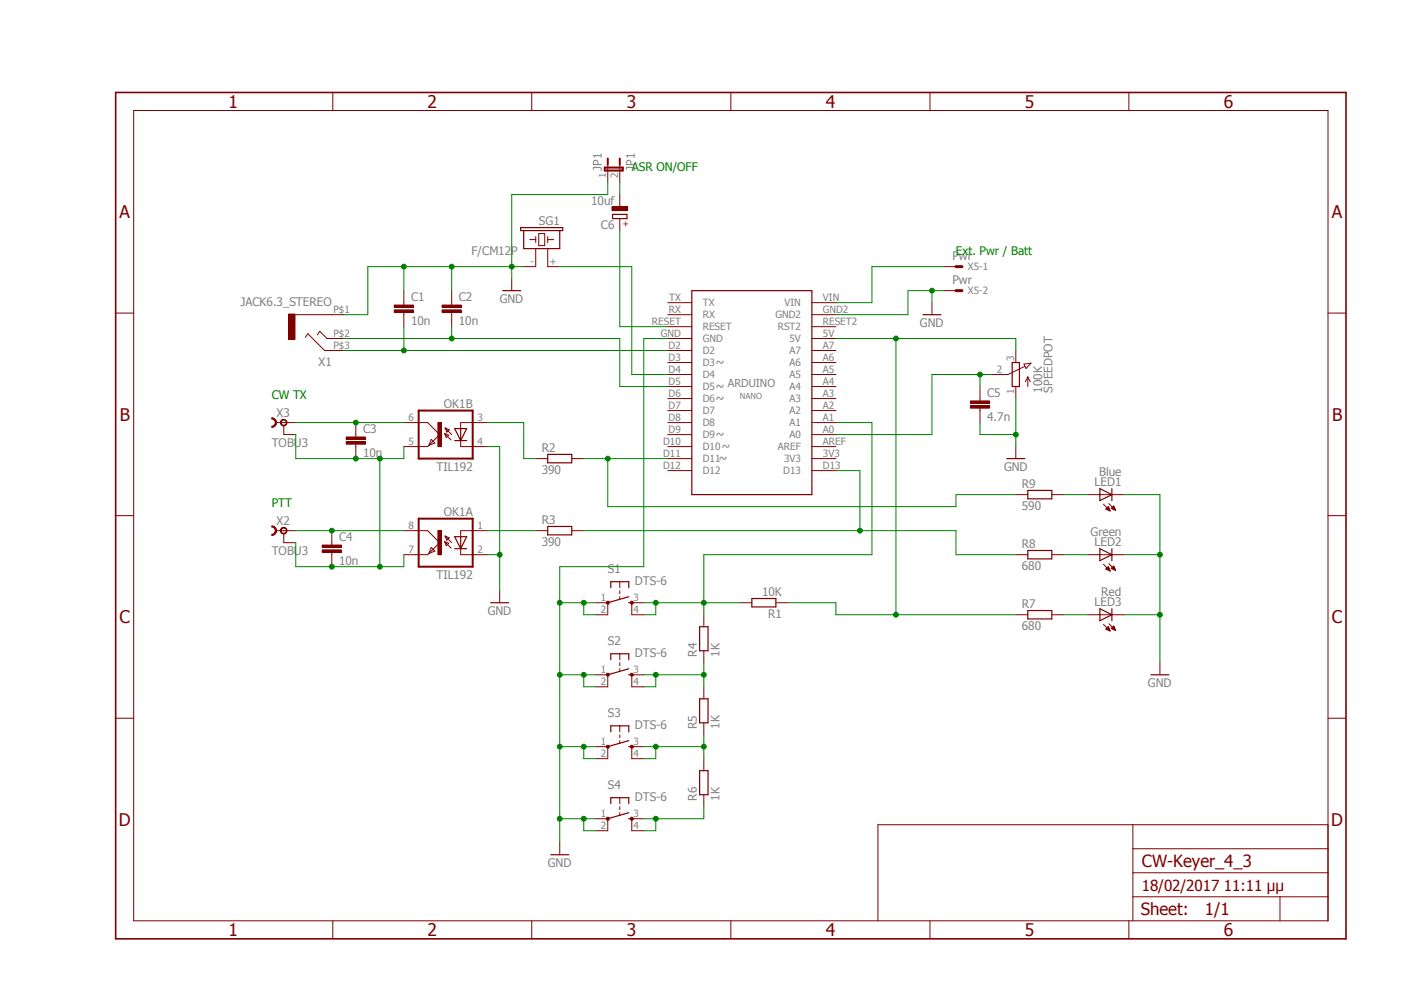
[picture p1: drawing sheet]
<svg xmlns="http://www.w3.org/2000/svg" width="297mm" height="210mm" viewBox="0 0 297 210" stroke-linecap="round" stroke-linejoin="round" font-family="sans-serif">
<path d="M24 19.2l261.1 179.9M285.1 19.2l-261.1 179.9" fill="none" stroke="#fff" stroke-width=".21"/>
<g fill="none" stroke="#800000" stroke-width=".21">
<path d="M70.4 19.6v3.8M112.5 19.6v3.8M154.6 19.6v3.8M196.7 19.6v3.8M238.8 19.6v3.8M28.3 23.4h252.6v171.3h-252.6zM24.5 66.2h3.8M280.9 66.2h3.8M24.5 109.1h3.8M280.9 109.1h3.8M24.5 151.9h3.8M280.9 151.9h3.8"/>
<path d="M239.6 174.4v20.3M239.6 179.5h41.3M280.9 174.4h-95.2v20.3M70.4 194.7v3.8M112.5 194.7v3.8M154.6 194.7v3.8M196.7 194.7v3.8M238.8 194.7v3.8M239.6 189.7h41.3M239.6 184.6h41.3M270.8 189.7v5"/>
</g>
<path d="M24.5 19.6h260.2v178.9h-260.2z" fill="none" stroke="#800000" stroke-width=".34"/>
<path d="M57.5 111.2a1.02 1.02 0 0 1 1 1 1.02 1.02 0 0 1-1 1v-.2a.76 .76 0 0 0 .8-.8 .76 .76 0 0 0-.8-.7z" fill-rule="evenodd" fill="#800000"/>
<path d="M57.5 111.2a1.02 1.02 0 0 1 1 1 1.02 1.02 0 0 1-1 1v-.2a.76 .76 0 0 0 .8-.8 .76 .76 0 0 0-.8-.7zM58.5 112.2h1.5M60 112.9v1.9" fill="none" stroke="#800000" stroke-width=".21"/>
<path d="M59.6 111.6a.71 .71 0 0 1 1.1 .3 .71 .71 0 0 1-.5 1 .71 .71 0 0 1-.9-.7h.2a.56 .56 0 0 1 .8-.4 .56 .56 0 0 1 .1 .9 .56 .56 0 0 1-.9-.2v-.3h-.2z" fill-rule="evenodd" fill="#800000"/>
<g fill="none" stroke="#800000" stroke-width=".21">
<path d="M128.6 34.8v3.8M131.1 34.8v3.8M108.2 58.9v2.6M112.1 50.7h1.2M113.3 52.6v3.8h-2.5M113.3 50v1.3M114 49.4h1.2v2.5h-1.2zM115.9 52.6v3.8h2.5M115.9 50.7h1.2M115.9 50v1.3M199.7 56.4h2.5M141.3 64h5"/>
<path d="M141.3 66.5h5M141.3 69.1h5M141.3 71.6h5M141.3 74.1h5M141.3 76.7h5M141.3 79.2h5M171.7 64h5.1M171.7 66.5h5.1M171.7 69.1h5.1M171.7 71.6h5.1M171.7 74.1h5.1M171.7 76.7h5.1"/>
<path d="M171.7 79.2h5.1M197.1 64v2.5M199.7 61.5h2.5M141.3 81.7h5M141.3 84.3h5M141.3 86.8h5M141.3 89.4h5M141.3 91.9h5M141.3 94.4h5M141.3 97h5M141.3 99.5h5M171.7 81.7h5.1"/>
<path d="M171.7 84.3h5.1M171.7 86.8h5.1M171.7 89.4h5.1M171.7 91.9h5.1M171.7 94.4h5.1M171.7 97h5.1M171.7 99.5h5.1M59.6 111.6a.71 .71 0 0 1 1.1 .3 .71 .71 0 0 1-.5 1 .71 .71 0 0 1-.9-.7h.2a.56 .56 0 0 1 .8-.4 .56 .56 0 0 1 .1 .9 .56 .56 0 0 1-.9-.2v-.3h-.2zM60 112.2h2.6M60 114.8h2.6"/>
</g>
<path d="M110.2 48.1h8.8v.7h-8.8zM110.8 48.8v3.8h7.6v-3.8M129.6 45.3h3v.9h-3zM106.3 61.5h3.9M146.3 61.5h25.4v43.1h-25.4zM195.2 66.5h3.9" fill="none" stroke="#800000" stroke-width=".25"/>
<path d="M202.2 56.4h1.3M202.2 61.5h1.3" fill="none" stroke="#800000" stroke-width=".63"/>
<path d="M127.9 35.4h3.8v.7h-3.8zM128.6 33.5v1.3M131.1 33.5v1.3" fill="none" stroke="#800000" stroke-width=".42"/>
<path d="M129.5 43.7h3.3v.8h-3.3z" fill-rule="evenodd" fill="#800000"/>
<path d="M129.5 43.7h3.3v.8h-3.3zM131.1 41.1v2.6M131.1 46.2v2.6M87.9 112.2h2.6l2.5 2.6-2.5 2.5h-2.6M91.2 115.8l.8 .7-1.3 .6zM94 114.5l1.4 1.4M94 114.5l.9 .4-.5 .5zM94.1 113.4l.9 .3-.5 .6zM94.1 113.4l1.4 1.4M97.5 116v1.3h3.1M100.6 112.2h-3.1v1.3" fill="none" stroke="#800000" stroke-width=".21"/>
<path d="M96.2 113.5h2.5l-1.2 2.5zM96.2 116h2.5M97.5 113.5v2.5" fill="none" stroke="#800000" stroke-width=".25"/>
<path d="M88.6 109.7h11.4v10.1h-11.4z" fill="none" stroke="#800000" stroke-width=".42"/>
<path d="M92.6 112.2h.8v5.1h-.8z" fill-rule="evenodd" fill="#800000"/>
<g fill="none" stroke="#800000" stroke-width=".21">
<path d="M87.9 89.4h2.6l2.5 2.5-2.5 2.5h-2.6M91.2 92.9l.8 .8-1.3 .5zM94 91.7l1.4 1.3M94 91.7l.9 .3-.5 .5zM94.1 90.5l.9 .4-.5 .5zM94.1 90.5l1.4 1.4M97.5 93.2v1.2h3.1M100.6 89.4h-3.1v1.2M85.4 112.2h2.5M85.4 117.3h2.5M92.6 112.2h.8v5.1h-.8zM100.6 112.2h2.6"/>
<path d="M100.6 117.3h2.6"/>
</g>
<path d="M96.2 90.6h2.5l-1.2 2.6zM96.2 93.2h2.5M97.5 90.6v2.6" fill="none" stroke="#800000" stroke-width=".25"/>
<path d="M88.6 86.8h11.4v10.2h-11.4z" fill="none" stroke="#800000" stroke-width=".42"/>
<path d="M92.6 89.4h.8v5h-.8z" fill-rule="evenodd" fill="#800000"/>
<path d="M85.4 89.4h2.5M85.4 94.4h2.5M92.6 89.4h.8v5h-.8zM100.6 89.4h2.6M100.6 94.4h2.6M105.7 124.9v2.6" fill="none" stroke="#800000" stroke-width=".21"/>
<path d="M103.8 127.5h3.8" fill="none" stroke="#800000" stroke-width=".25"/>
<path d="M57.5 88.3a1.02 1.02 0 0 1 1 1.1 1.02 1.02 0 0 1-1 1v-.3a.76 .76 0 0 0 .8-.7 .76 .76 0 0 0-.8-.8z" fill-rule="evenodd" fill="#800000"/>
<path d="M57.5 88.3a1.02 1.02 0 0 1 1 1.1 1.02 1.02 0 0 1-1 1v-.3a.76 .76 0 0 0 .8-.7 .76 .76 0 0 0-.8-.8zM58.5 89.4h1.5M60 90v1.9" fill="none" stroke="#800000" stroke-width=".21"/>
<path d="M59.6 88.8a.71 .71 0 0 1 1.1 .3 .71 .71 0 0 1-.5 .9 .71 .71 0 0 1-.9-.6h.2a.56 .56 0 0 1 .8-.5 .56 .56 0 0 1 .1 .9 .56 .56 0 0 1-.9-.2v-.2h-.2z" fill-rule="evenodd" fill="#800000"/>
<path d="M59.6 88.8a.71 .71 0 0 1 1.1 .3 .71 .71 0 0 1-.5 .9 .71 .71 0 0 1-.9-.6h.2a.56 .56 0 0 1 .8-.5 .56 .56 0 0 1 .1 .9 .56 .56 0 0 1-.9-.2v-.2h-.2zM60 89.4h2.6M60 91.9h2.6M70.2 114.8v.5M70.2 116.8v.5" fill="none" stroke="#800000" stroke-width=".21"/>
<path d="M68.2 116.3h4v.5h-4z" fill-rule="evenodd" fill="#800000"/>
<path d="M68.2 116.3h4v.5h-4z" fill="none" stroke="#800000" stroke-width=".21"/>
<path d="M68.2 115.3h4v.5h-4z" fill-rule="evenodd" fill="#800000"/>
<path d="M75.3 91.9v.5M75.3 93.9v.5M68.2 115.3h4v.5h-4zM70.2 112.2v2.6M70.2 117.3v2.5" fill="none" stroke="#800000" stroke-width=".21"/>
<path d="M73.2 93.4h4.1v.5h-4.1z" fill-rule="evenodd" fill="#800000"/>
<path d="M73.2 93.4h4.1v.5h-4.1z" fill="none" stroke="#800000" stroke-width=".21"/>
<path d="M73.2 92.4h4.1v.5h-4.1z" fill-rule="evenodd" fill="#800000"/>
<g fill="none" stroke="#800000" stroke-width=".21">
<path d="M214.9 74.1v2.6M216.6 77l1.5-.2-1.1 1.1zM216.8 77.5l-3.6 1.7h-3.4M217.4 79.7v2M217.4 79.7l.5 1M217.4 79.7l-.5 1M73.2 92.4h4.1v.5h-4.1zM75.3 89.4v2.5M75.3 94.4v2.6M113.3 97h2.6M120.9 97h2.6M207.3 84.3v.5"/>
<path d="M207.3 86.3v.5M214.9 81.7v2.6M113.3 112.2h2.6M120.9 112.2h2.6M214.9 104.6h2.5M214.9 117.3h2.5M222.5 104.6h2.5M222.5 117.3h2.5M230.1 104.6h7.6M230.1 117.3h7.6M233.4 106.6l1.4 1.4M233.4 119.3l1.4 1.4"/>
<path d="M233.9 107.7l.5-.6 .4 .9zM234 107.7h.7M234 107.6h.7M234.1 107.5h.5M234.2 107.7h.5M234.2 107.4h.4M234.3 107.3h.2M234.4 107.8h.3M234.4 119.9h.1M234.4 107.2h.1M234.4 119.8l.4 .9-.9-.3zM234.6 106.5l1.4 1.4"/>
<path d="M234.6 107.9h.2M234.6 119.2l1.4 1.4M234.8 108h.1M235.1 107.5h.7M235.2 107.6h.6M235.2 107.4h.6M235.3 107.3h.4M235.4 119.9h.3M235.4 107.7h.5M235.4 107.2h.3M235.5 107.1h.1M235.5 119.8h.2"/>
<path d="M235.6 107l-.5 .5 .9 .4M235.6 107l.4 .9M235.6 107.1h.1M235.6 119.8h.1M235.6 107.7h.3M235.8 107.8h.2M214.9 130h2.5M222.5 130h2.5M230.1 130h7.6M233.4 132l1.4 1.4M234 120.4h.7M234 120.3h.7"/>
<path d="M234 133.1h.7M234 133h.7M234.1 120.2h.5M234.1 132.9h.5M234.2 120.4h.5M234.2 120.1h.4M234.2 132.8h.4M234.2 133.1h.5M234.3 120h.2M234.3 132.7h.2M234.4 132.6h.1M234.4 120.5h.3"/>
<path d="M234.4 132.5l-.5 .6 .9 .3M234.4 132.5l.4 .9M234.4 133.3h.4M234.4 132.5h.1M234.6 131.9l1.4 1.4M234.6 120.6h.2M234.6 133.3h.2M234.8 120.7h.1M235.1 120.2l.5-.5 .4 .9zM235.1 132.9l.5-.5 .4 .9zM235.1 120.2h.7M235.1 132.9h.7"/>
<path d="M235.2 120.3h.6M235.2 120.1h.6M235.2 132.8h.6M235.2 133h.6M235.3 120h.4M235.3 132.7h.4M235.4 132.6h.3M235.4 120.4h.5M235.5 133.1h.4M235.5 132.5h.2M235.5 132.5h.1M235.6 120.4h.3"/>
<path d="M235.7 133.1h.2M235.8 120.5h.2M235.9 133.3h.1M245.4 140.2v2.5"/>
</g>
<g fill="none" stroke="#800000" stroke-width=".25">
<path d="M214.1 76.7h1.5v5h-1.5zM115.9 96.1h5v1.8h-5zM115.9 111.3h5v1.8h-5zM217.4 103.7h5.1v1.8h-5.1zM217.4 116.4h5.1v1.8h-5.1zM232.7 103.3l2.5 1.3-2.5 1.3zM232.7 116l2.5 1.3-2.5 1.3zM235.2 103.3v2.6M235.2 116v2.6M217.4 129.1h5.1v1.8h-5.1zM232.7 128.7l2.5 1.3-2.5 1.3zM235.2 128.7v2.6"/>
<path d="M243.5 142.7h3.8"/>
</g>
<path d="M205.3 85.8h4v.5h-4z" fill-rule="evenodd" fill="#800000"/>
<path d="M205.3 85.8h4v.5h-4z" fill="none" stroke="#800000" stroke-width=".21"/>
<path d="M205.3 84.8h4v.5h-4z" fill-rule="evenodd" fill="#800000"/>
<g fill="none" stroke="#800000" stroke-width=".21">
<path d="M62.4 66.5h7.8M64.6 71.3l.5-.7 3.6 3.5h1.5M67.1 70.8l.5-.7 1.6 1.5h1M205.3 84.8h4v.5h-4zM207.3 81.7v2.6M207.3 86.8v2.6M214.9 94.4v2.6M148.9 130v2.5M148.9 137.6v2.6M156.5 127.5h2.5M164.1 127.5h2.6M148.9 145.2v2.6"/>
<path d="M148.9 152.9v2.5M118.4 178.2v2.6M148.9 160.4v2.6M148.9 168.1v2.5"/>
</g>
<path d="M213 97h3.8M148 132.5h1.8v5.1h-1.8zM159 126.6h5.1v1.8h-5.1zM148 147.8h1.8v5.1h-1.8zM148 163h1.8v5.1h-1.8zM116.5 180.8h3.8" fill="none" stroke="#800000" stroke-width=".25"/>
<path d="M61 66.4h1.4v5.4h-1.4z" fill-rule="evenodd" fill="#800000"/>
<path d="M61 66.4h1.4v5.4h-1.4zM70.2 66.5h2.5M70.2 74.1h2.5M70.2 71.6h2.5M85.4 64v.5M85.4 66v.5" fill="none" stroke="#800000" stroke-width=".21"/>
<path d="M83.4 65.5h4.1v.5h-4.1z" fill-rule="evenodd" fill="#800000"/>
<path d="M83.4 65.5h4.1v.5h-4.1z" fill="none" stroke="#800000" stroke-width=".21"/>
<path d="M83.4 64.5h4.1v.5h-4.1z" fill-rule="evenodd" fill="#800000"/>
<path d="M83.4 64.5h4.1v.5h-4.1zM85.4 61.5v2.5M85.4 66.5v2.6M95.5 64v.5M95.5 66v.5" fill="none" stroke="#800000" stroke-width=".21"/>
<path d="M93.5 65.5h4.1v.5h-4.1z" fill-rule="evenodd" fill="#800000"/>
<path d="M93.5 65.5h4.1v.5h-4.1z" fill="none" stroke="#800000" stroke-width=".21"/>
<path d="M93.5 64.5h4.1v.5h-4.1z" fill-rule="evenodd" fill="#800000"/>
<path d="M93.5 64.5h4.1v.5h-4.1zM95.5 61.5v2.5M95.5 66.5v2.6M128.6 127.5v2.5M131.1 123v1.3M131.1 124.9v.7M131.1 126.2v.6M133.6 127.5v2.5" fill="none" stroke="#800000" stroke-width=".21"/>
<path d="M129.2 124.3v-1.3h3.8v1.3M133 127.5h.6M133 126.2l-4.4 1.3" fill="none" stroke="#800000" stroke-width=".25"/>
<path d="M128.4 127.2h.4v.5l-.2 .1-.2-.1-.2-.2z" fill-rule="evenodd" fill="#800000"/>
<path d="M128.4 127.2h.4v.5l-.2 .1-.2-.1-.2-.2z" fill="none" stroke="#800000" stroke-width=".21"/>
<path d="M133.4 127.2h.5v.5l-.3 .1-.2-.1-.1-.2z" fill-rule="evenodd" fill="#800000"/>
<path d="M126 127.5h2.6M126 130h2.6M131.1 138.3v1.2M133.4 127.2h.5v.5l-.3 .1-.2-.1-.1-.2zM133.6 127.5h2.6M133.6 130h2.6M128.6 142.7v2.5M131.1 140.2v.6M131.1 141.4v.7M133.6 142.7v2.5" fill="none" stroke="#800000" stroke-width=".21"/>
<path d="M129.2 139.5v-1.2h3.8v1.2M133 142.7h.6M133 141.4l-4.4 1.3" fill="none" stroke="#800000" stroke-width=".25"/>
<path d="M128.4 142.5h.4v.4h-.4l-.2-.2z" fill-rule="evenodd" fill="#800000"/>
<path d="M128.4 142.5h.4v.4h-.4l-.2-.2z" fill="none" stroke="#800000" stroke-width=".21"/>
<path d="M133.4 142.5h.5v.4h-.5l-.1-.2z" fill-rule="evenodd" fill="#800000"/>
<path d="M126 142.7h2.6M126 145.2h2.6M128.6 157.9v2.5M131.1 153.5v1.3M131.1 155.4v.6M131.1 156.6v.7M133.4 142.5h.5v.4h-.5l-.1-.2zM133.6 142.7h2.6M133.6 145.2h2.6M133.6 157.9v2.5" fill="none" stroke="#800000" stroke-width=".21"/>
<path d="M129.2 154.8v-1.3h3.8v1.3M133 157.9h.6M133 156.6l-4.4 1.3" fill="none" stroke="#800000" stroke-width=".25"/>
<path d="M128.4 157.7h.4v.5h-.4l-.2-.3z" fill-rule="evenodd" fill="#800000"/>
<path d="M128.4 157.7h.4v.5h-.4l-.2-.3z" fill="none" stroke="#800000" stroke-width=".21"/>
<path d="M133.4 157.7h.5v.5h-.5l-.1-.3z" fill-rule="evenodd" fill="#800000"/>
<path d="M126 157.9h2.6M133.4 157.7h.5v.5h-.5l-.1-.3zM133.6 157.9h2.6M126 160.4h2.6M128.6 173.1v2.6M131.1 168.7v1.3M131.1 170.6v.6M131.1 171.9v.6M133.6 160.4h2.6M133.6 173.1v2.6" fill="none" stroke="#800000" stroke-width=".21"/>
<path d="M129.2 170v-1.3h3.8v1.3M133 173.1h.6M133 171.9l-4.4 1.2" fill="none" stroke="#800000" stroke-width=".25"/>
<path d="M128.4 172.9l.2-.1 .2 .1v.5h-.4l-.2-.3z" fill-rule="evenodd" fill="#800000"/>
<path d="M128.4 172.9l.2-.1 .2 .1v.5h-.4l-.2-.3z" fill="none" stroke="#800000" stroke-width=".21"/>
<path d="M133.4 172.9l.2-.1 .3 .1v.5h-.5l-.1-.3z" fill-rule="evenodd" fill="#800000"/>
<path d="M126 173.1h2.6M126 175.7h2.6M133.4 172.9l.2-.1 .3 .1v.5h-.5l-.1-.3zM133.6 173.1h2.6M133.6 175.7h2.6" fill="none" stroke="#800000" stroke-width=".21"/>
<path d="M199.7 56.4h-15.3v7.6h-7.6M197.1 61.5v2.5M199.7 61.5h-7.6v5h-15.3" fill="none" stroke="#008000" stroke-width=".21"/>
<circle cx="197.1" cy="61.5" r=".51" fill="#008000"/>
<g fill="none" stroke="#008000" stroke-width=".21">
<path d="M128.6 38.6v2.5h-20.4v17.8M108.2 56.4h2.6"/>
<circle cx="197.1" cy="61.5" r=".51"/>
</g>
<circle cx="108.2" cy="56.4" r=".51" fill="#008000"/>
<g fill="none" stroke="#008000" stroke-width=".21">
<path d="M85.4 56.4v5.1M95.5 56.4v5.1M108.2 56.4h-30.4v10.1h-5.1"/>
<circle cx="108.2" cy="56.4" r=".51"/>
</g>
<circle cx="85.4" cy="56.4" r=".51" fill="#008000"/>
<circle cx="85.4" cy="56.4" r=".51" fill="none" stroke="#008000" stroke-width=".21"/>
<circle cx="95.5" cy="56.4" r=".51" fill="#008000"/>
<g fill="none" stroke="#008000" stroke-width=".21">
<path d="M103.2 94.4h2.5v30.5M103.2 117.3h2.5"/>
<circle cx="95.5" cy="56.4" r=".51"/>
</g>
<circle cx="105.7" cy="117.3" r=".51" fill="#008000"/>
<g fill="none" stroke="#008000" stroke-width=".21">
<path d="M237.7 104.6h7.7v35.6M237.7 117.3h7.7M237.7 130h7.7"/>
<circle cx="105.7" cy="117.3" r=".51"/>
</g>
<circle cx="245.4" cy="117.3" r=".51" fill="#008000"/>
<circle cx="245.4" cy="117.3" r=".51" fill="none" stroke="#008000" stroke-width=".21"/>
<circle cx="245.4" cy="130" r=".51" fill="#008000"/>
<g fill="none" stroke="#008000" stroke-width=".21">
<path d="M207.3 89.4v2.5h7.6M214.9 84.3v10.1"/>
<circle cx="245.4" cy="130" r=".51"/>
</g>
<circle cx="214.9" cy="91.9" r=".51" fill="#008000"/>
<g fill="none" stroke="#008000" stroke-width=".21">
<path d="M126 127.5h-7.6v30.4M118.4 142.7h7.6M123.5 157.9h2.5"/>
<circle cx="214.9" cy="91.9" r=".51"/>
</g>
<circle cx="118.4" cy="142.7" r=".51" fill="#008000"/>
<circle cx="118.4" cy="142.7" r=".51" fill="none" stroke="#008000" stroke-width=".21"/>
<circle cx="118.4" cy="157.9" r=".51" fill="#008000"/>
<g fill="none" stroke="#008000" stroke-width=".21">
<path d="M123.5 157.9h-5.1v20.3M118.4 173.1h7.6"/>
<circle cx="118.4" cy="157.9" r=".51"/>
</g>
<circle cx="118.4" cy="173.1" r=".51" fill="#008000"/>
<g fill="none" stroke="#008000" stroke-width=".21">
<path d="M141.3 71.6h-5.1v48.2h-17.8v7.7"/>
<circle cx="118.4" cy="173.1" r=".51"/>
</g>
<circle cx="118.4" cy="127.5" r=".51" fill="#008000"/>
<g fill="none" stroke="#008000" stroke-width=".21">
<path d="M123.5 127.5v2.5h2.5"/>
<circle cx="118.4" cy="127.5" r=".51"/>
</g>
<circle cx="123.5" cy="127.5" r=".51" fill="#008000"/>
<g fill="none" stroke="#008000" stroke-width=".21">
<path d="M123.5 142.7v2.5h2.5"/>
<circle cx="123.5" cy="127.5" r=".51"/>
</g>
<circle cx="123.5" cy="142.7" r=".51" fill="#008000"/>
<g fill="none" stroke="#008000" stroke-width=".21">
<path d="M123.5 157.9v2.5h2.5"/>
<circle cx="123.5" cy="142.7" r=".51"/>
</g>
<circle cx="123.5" cy="157.9" r=".51" fill="#008000"/>
<g fill="none" stroke="#008000" stroke-width=".21">
<path d="M123.5 173.1v2.6h2.5"/>
<circle cx="123.5" cy="157.9" r=".51"/>
</g>
<circle cx="123.5" cy="173.1" r=".51" fill="#008000"/>
<g fill="none" stroke="#008000" stroke-width=".21">
<path d="M131.1 38.6v2.5M118.4 56.4h15.2v22.8h7.7M176.8 99.5h5.1v12.7M123.5 112.2h78.7v5.1h12.7"/>
<circle cx="123.5" cy="173.1" r=".51"/>
</g>
<circle cx="181.9" cy="112.2" r=".51" fill="#008000"/>
<g fill="none" stroke="#008000" stroke-width=".21">
<path d="M62.6 89.4h22.8M103.2 89.4h7.6v7.6h2.5"/>
<circle cx="181.9" cy="112.2" r=".51"/>
</g>
<circle cx="75.3" cy="89.4" r=".51" fill="#008000"/>
<g fill="none" stroke="#008000" stroke-width=".21">
<path d="M62.6 112.2h22.8"/>
<circle cx="75.3" cy="89.4" r=".51"/>
</g>
<circle cx="70.2" cy="112.2" r=".51" fill="#008000"/>
<g fill="none" stroke="#008000" stroke-width=".21">
<path d="M62.6 91.9v5.1h22.8v-2.6"/>
<circle cx="70.2" cy="112.2" r=".51"/>
</g>
<circle cx="75.3" cy="97" r=".51" fill="#008000"/>
<g fill="none" stroke="#008000" stroke-width=".21">
<path d="M62.6 114.8v5h22.8v-2.5"/>
<circle cx="75.3" cy="97" r=".51"/>
</g>
<circle cx="70.2" cy="119.8" r=".51" fill="#008000"/>
<g fill="none" stroke="#008000" stroke-width=".21">
<path d="M80.3 97v22.8"/>
<circle cx="70.2" cy="119.8" r=".51"/>
</g>
<circle cx="80.3" cy="119.8" r=".51" fill="#008000"/>
<circle cx="80.3" cy="119.8" r=".51" fill="none" stroke="#008000" stroke-width=".21"/>
<circle cx="80.3" cy="97" r=".51" fill="#008000"/>
<g fill="none" stroke="#008000" stroke-width=".21">
<path d="M123.5 97h17.8M128.6 97v10.1h73.6v-2.5h12.7M103.2 112.2h10.1"/>
<circle cx="80.3" cy="97" r=".51"/>
</g>
<circle cx="128.6" cy="97" r=".51" fill="#008000"/>
<g fill="none" stroke="#008000" stroke-width=".21">
<path d="M176.8 71.6h12.7v58.4M225 104.6h5.1M225 117.3h5.1M166.7 127.5h10.1v2.5h38.1M225 130h5.1"/>
<circle cx="128.6" cy="97" r=".51"/>
</g>
<circle cx="189.5" cy="130" r=".51" fill="#008000"/>
<g fill="none" stroke="#008000" stroke-width=".21">
<path d="M189.5 71.6h25.4"/>
<circle cx="189.5" cy="130" r=".51"/>
</g>
<circle cx="189.5" cy="71.6" r=".51" fill="#008000"/>
<g fill="none" stroke="#008000" stroke-width=".21">
<path d="M207.3 79.2v2.5M209.8 79.2h-12.7v12.7h-20.3M214.9 71.6v2.5"/>
<circle cx="189.5" cy="71.6" r=".51"/>
</g>
<circle cx="207.3" cy="79.2" r=".51" fill="#008000"/>
<g fill="none" stroke="#008000" stroke-width=".21">
<path d="M176.8 89.4h7.6v27.9h-35.5v12.7M136.2 127.5h20.3"/>
<circle cx="207.3" cy="79.2" r=".51"/>
</g>
<circle cx="148.9" cy="127.5" r=".51" fill="#008000"/>
<g fill="none" stroke="#008000" stroke-width=".21">
<path d="M138.7 127.5v2.5h-2.5"/>
<circle cx="148.9" cy="127.5" r=".51"/>
</g>
<circle cx="138.7" cy="127.5" r=".51" fill="#008000"/>
<g fill="none" stroke="#008000" stroke-width=".21">
<path d="M136.2 142.7h12.7M148.9 140.2v5"/>
<circle cx="138.7" cy="127.5" r=".51"/>
</g>
<circle cx="148.9" cy="142.7" r=".51" fill="#008000"/>
<g fill="none" stroke="#008000" stroke-width=".21">
<path d="M138.7 142.7v2.5h-2.5"/>
<circle cx="148.9" cy="142.7" r=".51"/>
</g>
<circle cx="138.7" cy="142.7" r=".51" fill="#008000"/>
<g fill="none" stroke="#008000" stroke-width=".21">
<path d="M136.2 157.9h12.7M148.9 155.4v5"/>
<circle cx="138.7" cy="142.7" r=".51"/>
</g>
<circle cx="148.9" cy="157.9" r=".51" fill="#008000"/>
<g fill="none" stroke="#008000" stroke-width=".21">
<path d="M138.7 157.9v2.5h-2.5"/>
<circle cx="148.9" cy="157.9" r=".51"/>
</g>
<circle cx="138.7" cy="157.9" r=".51" fill="#008000"/>
<g fill="none" stroke="#008000" stroke-width=".21">
<path d="M138.7 173.1v2.6h-2.5M148.9 170.6v2.5h-12.7"/>
<circle cx="138.7" cy="157.9" r=".51"/>
</g>
<circle cx="138.7" cy="173.1" r=".51" fill="#008000"/>
<g fill="none" stroke="#008000" stroke-width=".21">
<path d="M131.1 48.8v20.3h10.2M72.7 74.1h68.6M85.4 69.1v5"/>
<circle cx="138.7" cy="173.1" r=".51"/>
</g>
<circle cx="85.4" cy="74.1" r=".51" fill="#008000"/>
<g fill="none" stroke="#008000" stroke-width=".21">
<path d="M95.5 69.1v2.5h35.6"/>
<circle cx="85.4" cy="74.1" r=".51"/>
</g>
<circle cx="95.5" cy="71.6" r=".51" fill="#008000"/>
<g fill="none" stroke="#008000" stroke-width=".21">
<path d="M72.7 71.6h22.8M131.1 71.6v10.1h10.2"/>
<circle cx="95.5" cy="71.6" r=".51"/>
</g>
<g font-size="3.7" fill="#800000">
<text x="48.3" y="22.8">1</text>
<text x="90.5" y="22.8">2</text>
<text x="132.6" y="22.8">3</text>
<text x="174.7" y="22.8">4</text>
<text x="216.8" y="22.8">5</text>
<text x="258.9" y="22.8">6</text>
<text x="25.3" y="46.1">A</text>
<text x="281.7" y="46.1">A</text>
<text x="25.3" y="88.9">B</text>
<text x="281.8" y="88.9">B</text>
<text x="25.3" y="131.8">C</text>
<text x="281.7" y="131.8">C</text>
<text x="25.1" y="174.6">D</text>
<text x="281.6" y="174.6">D</text>
<text x="48.3" y="197.9">1</text>
<text x="90.5" y="197.9">2</text>
<text x="132.6" y="197.9">3</text>
<text x="174.7" y="197.9">4</text>
<text x="216.8" y="197.9">5</text>
<text x="258.9" y="197.9">6</text>
</g>
<g font-size="3.6" fill="#800000">
<text x="241.6" y="183.3">CW-Keyer_4_3</text>
<text x="241.3" y="193.6">Sheet:</text>
<text x="254.9" y="193.5">1/1</text>
</g>
<text font-size="3.2" fill="#800000" x="241.6" y="188.4">18/02/2017 11:11 μμ</text>
<g font-size="2.5" fill="#808080">
<text x="127.3" y="36.1" transform="rotate(-90 127.3 36.1)">JP1</text>
<text x="134.3" y="36.1" transform="rotate(-90 134.3 36.1)">JP1</text>
<text x="114" y="47.5">SG1</text>
<text x="125.1" y="43.4">10uf</text>
<text x="99.7" y="53.8">F/CM12P</text>
<text x="127.1" y="48.5">C6</text>
<text x="201.5" y="55">Pwr</text>
<text x="50.9" y="64.8">JACK6.3_STEREO</text>
<text x="87" y="63.6">C1</text>
<text x="97.1" y="63.6">C2</text>
<text x="105.7" y="64">GND</text>
<text x="201.5" y="60.1">Pwr</text>
<text x="87" y="68.7">10n</text>
<text x="97.1" y="68.7">10n</text>
<text x="194.6" y="69.1">GND</text>
<text x="67.4" y="77.4">X1</text>
<text x="151.4" y="77.3">~</text>
<text x="151.4" y="82.4">~</text>
<text x="208.8" y="83.9">C5</text>
<text x="220.5" y="83" transform="rotate(-90 220.5 83)">100K</text>
<text x="222.6" y="83" transform="rotate(-90 222.6 83)">SPEEDPOT</text>
<text x="58.5" y="88.1">X3</text>
<text x="93.9" y="86.2">OK1B</text>
<text x="151.4" y="84.9">~</text>
<text x="208.8" y="89">4.7n</text>
<text x="57.5" y="94.4">TOBU3</text>
<text x="76.8" y="91.5">C3</text>
<text x="114.6" y="95.5">R2</text>
<text x="151.4" y="92.5">~</text>
<text x="152.7" y="95.1">~</text>
<text x="76.8" y="96.6">10n</text>
<text x="92.3" y="99.5">TIL192</text>
<text x="114.6" y="100.3">390</text>
<text x="152.1" y="97.6">~</text>
<text x="212.4" y="99.5">GND</text>
<text x="232.5" y="100.7">Blue</text>
<text x="216.2" y="107.9">590</text>
<text x="216.2" y="103.1">R9</text>
<text x="231.6" y="102.8">LED1</text>
<text x="58.5" y="111">X2</text>
<text x="93.9" y="109.1">OK1A</text>
<text x="114.6" y="110.7">R3</text>
<text x="230.7" y="113.4">Green</text>
<text x="57.5" y="117.3">TOBU3</text>
<text x="71.7" y="119.5">10n</text>
<text x="71.7" y="114.4">C4</text>
<text x="114.6" y="115.5">390</text>
<text x="216.2" y="115.8">R8</text>
<text x="231.6" y="115.5">LED2</text>
<text x="92.3" y="122.4">TIL192</text>
<text x="128.6" y="121.1">S1</text>
<text x="134.3" y="123.7">DTS-6</text>
<text x="161.2" y="125.9">10K</text>
<text x="216.2" y="120.6">680</text>
<text x="103.2" y="130">GND</text>
<text x="162.5" y="130.7">R1</text>
<text x="216.2" y="128.5">R7</text>
<text x="231.6" y="128.2">LED3</text>
<text x="233" y="126.1">Red</text>
<text x="128.6" y="136.4">S2</text>
<text x="216.2" y="133.3">680</text>
<text x="134.3" y="138.9">DTS-6</text>
<text x="147.4" y="138.9" transform="rotate(-90 147.4 138.9)">R4</text>
<text x="152.2" y="138.9" transform="rotate(-90 152.2 138.9)">1K</text>
<text x="242.8" y="145.2">GND</text>
<text x="128.6" y="151.6">S3</text>
<text x="134.3" y="154.1">DTS-6</text>
<text x="147.4" y="154.1" transform="rotate(-90 147.4 154.1)">R5</text>
<text x="152.2" y="154.1" transform="rotate(-90 152.2 154.1)">1K</text>
<text x="128.6" y="166.8">S4</text>
<text x="134.3" y="169.3">DTS-6</text>
<text x="147.4" y="169.3" transform="rotate(-90 147.4 169.3)">R6</text>
<text x="152.2" y="169.3" transform="rotate(-90 152.2 169.3)">1K</text>
<text x="115.9" y="183.3">GND</text>
</g>
<g font-size="2.5" fill="#008000">
<text x="133.6" y="36.1">ASR ON/OFF</text>
<text x="202.2" y="53.8">Ext. Pwr / Batt</text>
<text x="57.5" y="84.3">CW TX</text>
<text x="57.5" y="107.1">PTT</text>
</g>
<text font-size="2.3" fill="#808080" x="154" y="81.7">ARDUINO</text>
<g font-size="2.1" fill="#808080">
<text x="128.2" y="37.5" transform="rotate(-90 128.2 37.5)">1</text>
<text x="130.8" y="37.5" transform="rotate(-90 130.8 37.5)">2</text>
<text x="112.2" y="56">-</text>
<text x="116.2" y="56">+</text>
<text x="204.8" y="57.1">X5-1</text>
<text x="141.6" y="63.6">TX</text>
<text x="148.7" y="64.8">TX</text>
<text x="165.9" y="64.8">VIN</text>
<text x="174.1" y="63.6">VIN</text>
<text x="204.8" y="62.2">X5-2</text>
<text x="70.5" y="66.2">P$1</text>
<text x="70.5" y="71.2">P$2</text>
<text x="137.9" y="68.7">RESET</text>
<text x="139.8" y="71.2">GND</text>
<text x="141.5" y="66.2">RX</text>
<text x="148.7" y="67.3">RX</text>
<text x="148.7" y="69.8">RESET</text>
<text x="164" y="67.3">GND2</text>
<text x="164.5" y="69.8">RST2</text>
<text x="174.1" y="66.2">GND2</text>
<text x="174.1" y="68.7">RESET2</text>
<text x="174.1" y="71.2">5V</text>
<text x="70.5" y="73.8">P$3</text>
<text x="141.4" y="73.8">D2</text>
<text x="141.4" y="76.3">D3</text>
<text x="148.7" y="72.3">GND</text>
<text x="148.7" y="74.9">D2</text>
<text x="148.7" y="77.4">D3</text>
<text x="167" y="72.4">5V</text>
<text x="167" y="74.9">A7</text>
<text x="167" y="77.4">A6</text>
<text x="174.1" y="73.8">A7</text>
<text x="174.1" y="76.3">A6</text>
<text x="214.5" y="76.3" transform="rotate(-90 214.5 76.3)">3</text>
<text x="141.4" y="78.9">D4</text>
<text x="141.4" y="81.4">D5</text>
<text x="141.4" y="83.9">D6</text>
<text x="148.7" y="80">D4</text>
<text x="148.7" y="82.5">D5</text>
<text x="167" y="80">A5</text>
<text x="167" y="82.5">A4</text>
<text x="174.1" y="78.9">A5</text>
<text x="174.1" y="81.4">A4</text>
<text x="174.1" y="83.9">A3</text>
<text x="210.9" y="78.9">2</text>
<text x="214.5" y="83.3" transform="rotate(-90 214.5 83.3)">1</text>
<text x="86.4" y="89">6</text>
<text x="101" y="89">3</text>
<text x="141.4" y="86.5">D7</text>
<text x="141.4" y="89">D8</text>
<text x="148.7" y="85">D6</text>
<text x="148.7" y="87.6">D7</text>
<text x="167" y="85">A3</text>
<text x="167" y="87.6">A2</text>
<text x="174.1" y="86.5">A2</text>
<text x="174.1" y="89">A1</text>
<text x="86.4" y="94.1">5</text>
<text x="101" y="94.1">4</text>
<text x="140.3" y="94.1">D10</text>
<text x="141.4" y="91.6">D9</text>
<text x="148.7" y="90.1">D8</text>
<text x="148.7" y="92.7">D9</text>
<text x="148.7" y="95.2">D10</text>
<text x="164.5" y="95.2">AREF</text>
<text x="167" y="90.1">A1</text>
<text x="167" y="92.7">A0</text>
<text x="174.1" y="91.6">A0</text>
<text x="174.1" y="94.1">AREF</text>
<text x="140.3" y="96.6">D11</text>
<text x="140.3" y="99.2">D12</text>
<text x="148.7" y="97.7">D11</text>
<text x="148.7" y="100.3">D12</text>
<text x="165.7" y="100.3">D13</text>
<text x="165.9" y="97.7">3V3</text>
<text x="174.1" y="96.6">3V3</text>
<text x="174.1" y="99.2">D13</text>
<text x="86.4" y="111.9">8</text>
<text x="101" y="111.9">1</text>
<text x="86.4" y="117">7</text>
<text x="101" y="117">2</text>
<text x="127.1" y="127.1">1</text>
<text x="127.1" y="129.6">2</text>
<text x="134" y="127.1">3</text>
<text x="134" y="129.6">4</text>
<text x="127.1" y="142.3">1</text>
<text x="134" y="142.3">3</text>
<text x="127.1" y="144.9">2</text>
<text x="134" y="144.9">4</text>
<text x="127.1" y="157.6">1</text>
<text x="127.1" y="160.1">2</text>
<text x="134" y="157.6">3</text>
<text x="134" y="160.1">4</text>
<text x="127.1" y="172.8">1</text>
<text x="134" y="172.8">3</text>
<text x="127.1" y="175.3">2</text>
<text x="134" y="175.3">4</text>
</g>
<text font-size="1.8" fill="#800000" x="133" y="47.9" transform="rotate(-90 133 47.9)">+</text>
<text font-size="1.8" fill="#808080" x="156.5" y="84.3">NANO</text>
</svg>
